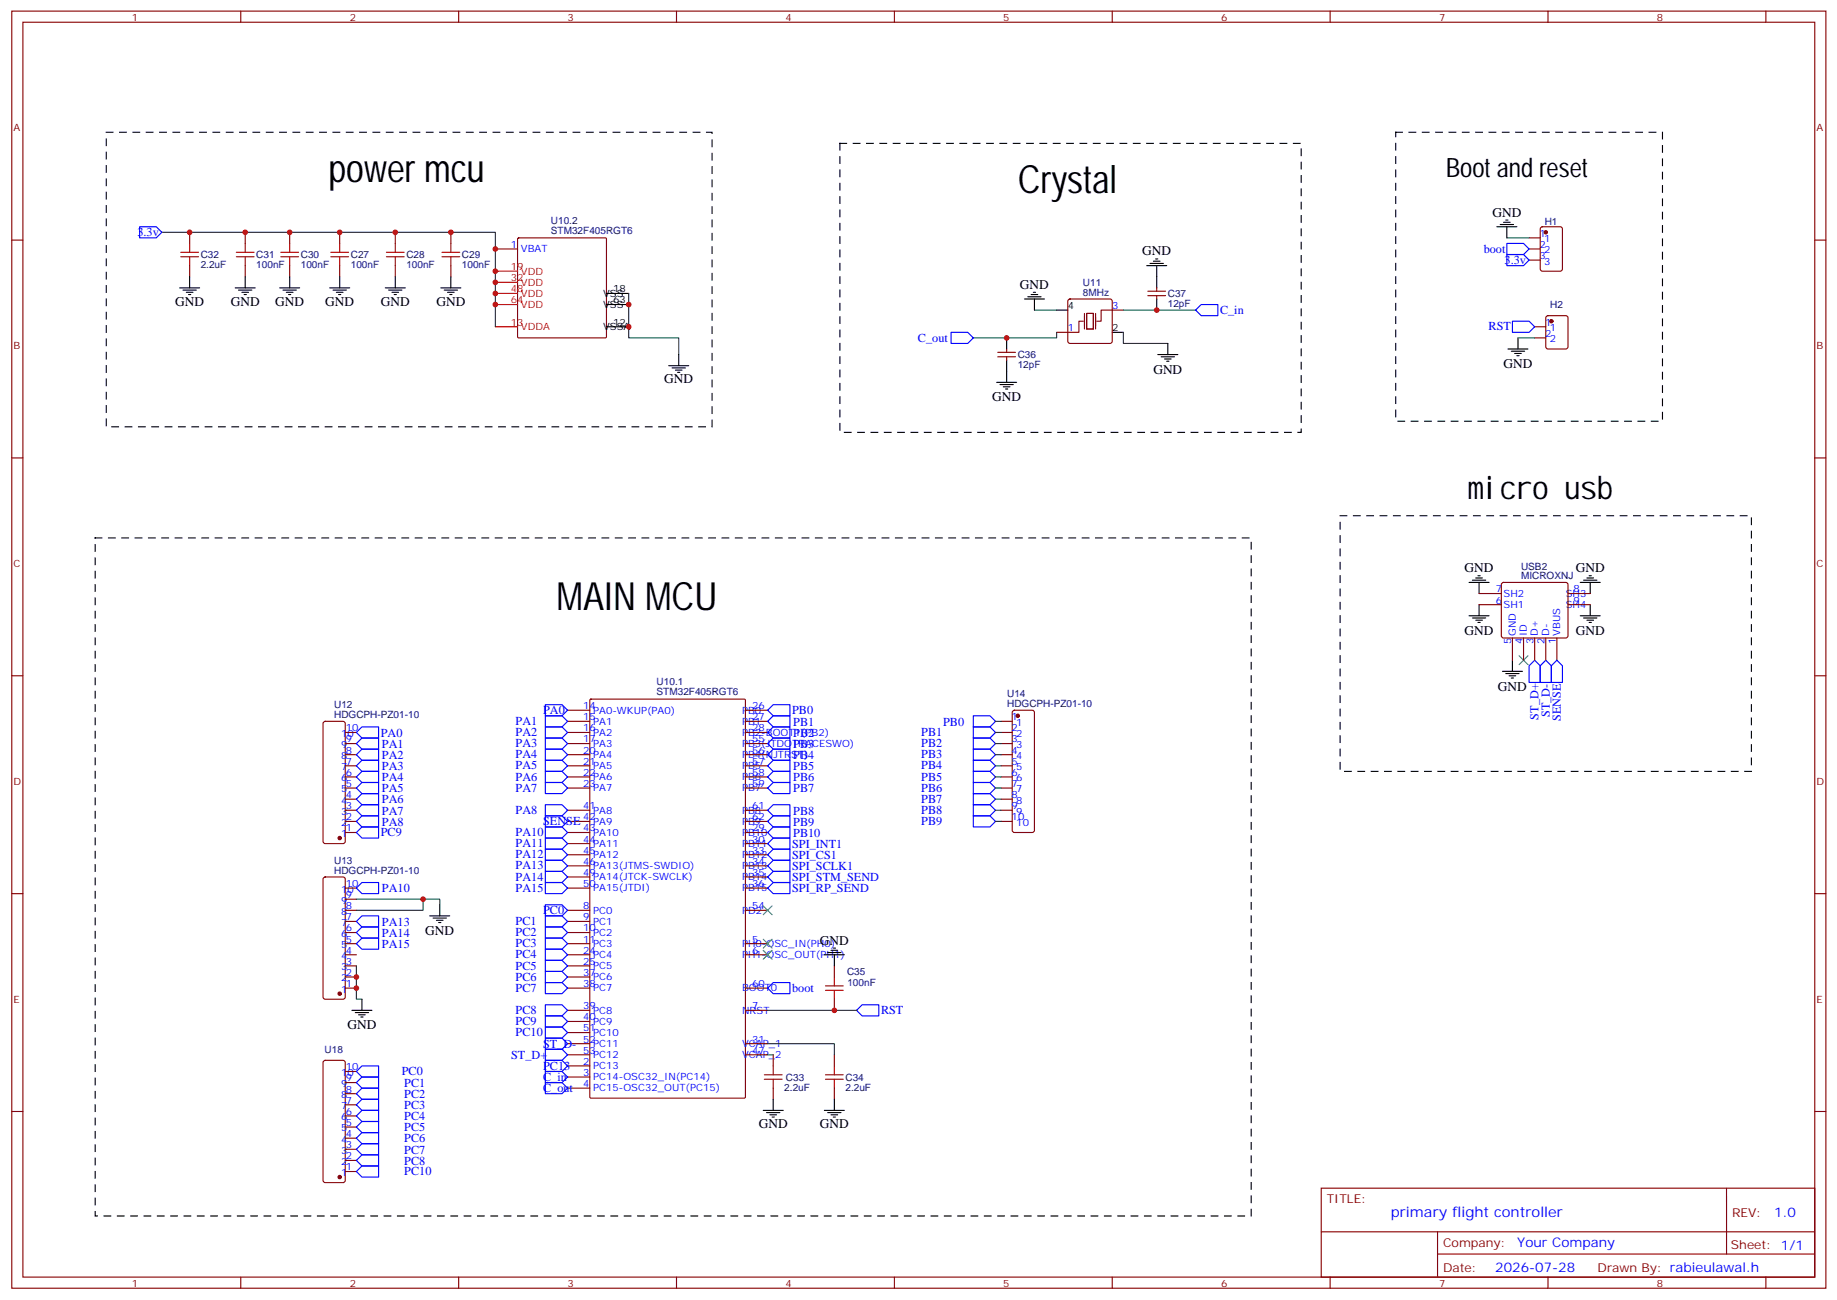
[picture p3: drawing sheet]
<svg xmlns="http://www.w3.org/2000/svg" width="583mm" height="413mm" viewBox="0 0 583 413" stroke-linecap="round" stroke-linejoin="round" font-family="sans-serif">
<g fill="none" stroke="#870000" stroke-width=".35">
<path d="M3.7 3.5h575.8v405.4h-575.8zM7.3 7.1h568.6v398.2h-568.6zM76.4 3.5v3.6M145.6 3.5v3.6M214.7 3.5v3.6M283.8 3.5v3.6M353 3.5v3.6M422.1 3.5v3.6M491.3 3.5v3.6M560.4 3.5v3.6M3.7 76.2h3.6M60.2 73.7v3.6"/>
<path d="M77.8 73.7v3.6M91.9 73.7v3.6M107.8 73.7v3.6M125.4 73.7v3.6M143.1 73.7v3.6M157.2 79h7.1M164.3 75.7l.3-.2h27.5l.3 .2 .1 31.2-.2 .3h-27.7l-.3-.1zM485.3 79h3.5M485.3 75.5h3.5M489 72.2l.5-.2h5.7l.6 .4 .1 13-.5 .6-5.9 .1-.6-.5-.1-12.9zM575.9 76.2h3.6M60.2 84.3v3.5"/>
<path d="M77.8 84.3v3.5M91.9 84.3v3.5M107.8 84.3v3.5M125.4 84.3v3.5M143.1 84.3v3.5M339.1 95.1l.5-.2h12.7l.5 .2 .2 .5v12.7l-.2 .5-.5 .2h-12.7l-.5-.2-.2-.5v-12.7zM353 98.4h3.5M364.3 93.8h5.6M364.3 92.4h5.6M367.1 91.4v1M367.1 93.8v1.1M485.3 82.6h3.5"/>
<path d="M316.7 113.2h5.6M316.7 111.8h5.6M319.5 110.8v1M319.5 113.2v1.1M335.4 105.5h3.5M487 103.7h3.6M487 107.2h3.6M490.8 100.4l.5-.2h5.6l.7 .4v9.5l-.4 .6-5.9 .1-.7-.5v-9.4zM3.7 145.3h3.6M575.9 145.3h3.6M469.4 191.9h7.1M469.4 188.4h7.1"/>
<path d="M476.7 185.1l.5-.2h19.7l.5 .2 .2 .5v16.2l-.2 .5-.5 .2h-19.7l-.5-.2-.2-.5v-16.2zM497.6 191.9h7.1M497.6 188.4h7.1M3.7 214.5h3.6M480 202.5v7.1M483.5 202.5v7.1M487 202.5v7.1M490.6 202.5v7.1M494.1 202.5v7.1M575.9 214.5h3.6M102.8 229.2l.4-.2h5.7l.5 .2 .2 .5v37.4l-.3 .5-.4 .2h-5.7l-.5-.3-.2-.4v-37.4zM109.6 232.5h3.5"/>
<path d="M109.6 236h3.5M109.6 239.5h3.5M180.1 225.4h7.1M180.1 229h7.1M180.1 232.5h7.1M180.1 236h7.1M180.1 239.5h7.1M187.2 222.1l.3-.2h48.7l.3 .2 .1 126.1-.2 .3h-48.9l-.3-.1zM236.6 225.4h7M236.6 229h7M236.6 232.5h7M236.6 236h7"/>
<path d="M236.6 239.5h7M317.7 229h3.5M317.7 232.5h3.5M317.7 236h3.5M317.7 239.5h3.5M321.5 225.6l.4-.2h5.7l.5 .2 .2 .5v37.4l-.2 .5-.5 .2h-5.7l-.5-.2-.2-.5v-37.4zM109.6 243.1h3.5M109.6 246.6h3.5M109.6 250.1h3.5M109.6 257.2h3.5M109.6 253.6h3.5M180.1 243.1h7.1"/>
<path d="M180.1 246.6h7.1M180.1 250.1h7.1M180.1 257.2h7.1M236.6 243.1h7M236.6 246.6h7M236.6 250.1h7M236.6 257.2h7M317.7 243.1h3.5M317.7 246.6h3.5M317.7 250.1h3.5M317.7 257.2h3.5M317.7 253.6h3.5"/>
<path d="M102.8 278.5l.4-.2h5.7l.5 .2 .2 .5v37.4l-.3 .5-.4 .2h-5.7l-.5-.2-.2-.5v-37.4zM109.6 264.2h3.5M109.6 260.7h3.5M180.1 264.2h7.1M180.1 267.8h7.1M180.1 271.3h7.1M180.1 274.8h7.1M180.1 278.3h7.1M180.1 260.7h7.1M236.6 264.2h7M236.6 267.8h7M236.6 271.3h7"/>
<path d="M236.6 274.8h7M236.6 278.3h7M236.6 260.7h7M317.7 260.7h3.5M3.7 283.6h3.6M109.6 281.9h3.5M109.6 288.9h3.5M109.6 292.5h3.5M109.6 296h3.5M109.6 299.5h3.5M109.6 285.4h3.5M180.1 281.9h7.1"/>
<path d="M180.1 288.9h7.1M180.1 292.5h7.1M180.1 296h7.1M180.1 299.5h7.1M236.6 281.9h7M236.6 288.9h7M236.6 299.5h7M575.9 283.6h3.6M109.6 303h3.5M109.6 306.6h3.5M109.6 310.1h3.5M109.6 313.6h3.5"/>
<path d="M180.1 303h7.1M180.1 306.6h7.1M180.1 310.1h7.1M180.1 313.6h7.1M236.6 303h7M236.6 313.6h7M264.8 306.6v3.5M264.8 317.1v3.6M102.8 336.8l.4-.3h5.7l.5 .3 .2 .5v37.3l-.3 .5-.4 .3h-5.7l-.5-.3-.2-.5v-37.3zM180.1 338.3h7.1M180.1 320.7h7.1M180.1 324.2h7.1"/>
<path d="M180.1 327.7h7.1M180.1 331.3h7.1M180.1 334.8h7.1M236.6 320.7h7M236.6 331.3h7M236.6 334.8h7M245.4 334.8v3.5M264.8 334.8v3.5M3.7 352.8h3.6M109.6 357.7h3.5M109.6 354.2h3.5M109.6 350.7h3.5"/>
<path d="M109.6 347.1h3.5M109.6 343.6h3.5M109.6 340.1h3.5M180.1 341.8h7.1M180.1 345.4h7.1M245.4 345.4v3.5M264.8 345.4v3.5M575.9 352.8h3.6M109.6 371.8h3.5M109.6 368.3h3.5M109.6 364.8h3.5M109.6 361.2h3.5"/>
<path d="M419.3 377.1h156.6v28.2h-156.6zM547.9 377.1v20.9M419.3 391h156.5M456.2 398h119.6M456.2 391v14.1M76.4 405.3v3.6M145.6 405.3v3.6M214.7 405.3v3.6M283.8 405.3v3.6M353 405.3v3.6M422.1 405.3v3.6M491.3 405.3v3.6"/>
<path d="M560.4 405.3v3.6"/>
</g>
<g fill="none" stroke="#000" stroke-width=".35">
<path d="M475.1 72h6.3M476.1 71.3h4.2M477.2 70.6h2.1M477.9 69.9h.7M478.2 72v3.5M57 91.4h6.4M58.1 92.1h4.2M59.1 92.8h2.1M59.8 93.5h.7M60.2 87.8v3.6M74.6 91.4h6.4M75.7 92.1h4.2"/>
<path d="M76.8 92.8h2.1M77.5 93.5h.7M77.8 87.8v3.6M88.8 91.4h6.3M89.8 92.1h4.3M90.9 92.8h2.1M91.6 93.5h.7M91.9 87.8v3.6M104.6 91.4h6.4M105.7 92.1h4.2M106.8 92.8h2.1M107.5 93.5h.7"/>
<path d="M107.8 87.8v3.6M122.3 91.4h6.3M123.3 92.1h4.3M124.4 92.8h2.1M125.1 93.5h.7M125.4 87.8v3.6M139.9 91.4h6.4M141 92.1h4.2M142 92.8h2.1M142.7 93.5h.7M143.1 87.8v3.6M192.5 93.1h7"/>
<path d="M192.5 96.7h7M325.1 94.9h6.4M326.2 94.2h4.2M327.2 93.5h2.2M327.9 92.8h.7M328.3 94.9v3.5M335.4 98.4h3.5M363.9 84.3h6.4M365 83.6h4.2M366 82.9h2.2M366.7 82.2h.8M367.1 84.3v7.1"/>
<path d="M367.1 94.9v3.5M192.5 103.7h7M212.2 116.1h6.4M213.3 116.8h4.2M214.3 117.5h2.2M215.1 118.2h.7M215.4 112.5v3.6M319.5 107.2v3.6M319.5 114.3v7.1M353 105.5h3.5M367.5 112.5h6.3M368.5 113.2h4.2"/>
<path d="M369.6 113.9h2.1M370.3 114.7h.7M370.6 109v3.5M478.6 110.8h6.3M479.6 111.5h4.3M480.7 112.2h2.1M481.4 112.9h.7M481.8 107.2v3.6M316.3 121.4h6.4M317.4 122.1h4.2M318.4 122.8h2.1M319.1 123.5h.7"/>
<path d="M466.2 195.4h6.4M466.2 184.9h6.4M467.3 196.1h4.2M467.3 184.2h4.2M468.3 196.8h2.2M468.3 183.4h2.2M469.1 197.6h.7M469.1 182.7h.7M469.4 184.9v3.5M469.4 191.9v3.5M501.5 195.4h6.4M501.5 184.9h6.4"/>
<path d="M502.6 196.1h4.2M502.6 184.2h4.2M503.6 196.8h2.1M503.6 183.4h2.1M504.3 197.6h.7M504.3 182.7h.7M504.7 184.9v3.5M504.7 191.9v3.5M476.8 213.1h6.4M477.9 213.8h4.2M478.9 214.5h2.1M479.6 215.2h.7"/>
<path d="M480 209.6v3.5M136.4 290.7h6.3M137.4 291.4h4.3M138.5 292.1h2.1M139.2 292.8h.7M139.6 287.2v3.5M114.9 317.1v3.6M261.6 303h6.4M262.7 302.3h4.2M263.7 301.6h2.2M264.4 300.9h.7M264.8 303v3.6"/>
<path d="M111.7 320.7h6.3M112.7 321.4h4.3M113.8 322.1h2.1M114.5 322.8h.7M242.2 352.4h6.4M243.3 353.1h4.2M244.3 353.8h2.2M245 354.5h.7M245.4 348.9v3.5M261.6 352.4h6.4M262.7 353.1h4.2M263.7 353.8h2.2"/>
<path d="M264.4 354.5h.7M264.8 348.9v3.5"/>
</g>
<path d="M157.2 86.1h7.1M157.2 89.6h7.1M157.2 93.1h7.1M157.2 96.7h7.1M157.2 103.7h7.1" fill="none" stroke="#f00" stroke-width=".35"/>
<g fill="none" stroke="#008700" stroke-width=".35">
<path d="M51.4 73.7h105.8v30M478.2 75.5h7.1M199.5 93.1v14.1h15.9v5.3M328.3 98.4h7.1M356.5 98.4h22.9M335.4 105.5v1.7h-26.5M356.5 105.5v3.5h14.1M481.8 107.2h5.2M315.9 229h1.8M315.9 232.5h1.8M315.9 236h1.8M315.9 239.5h1.8"/>
<path d="M315.9 243.1h1.8M315.9 246.6h1.8M315.9 250.1h1.8M315.9 253.6h1.8M315.9 257.2h1.8M315.9 260.7h1.8M113.1 285.4h26.5v1.8M134.3 285.4v3.5h-21.2M113.1 306.6v10.5h1.8M243.6 331.3h21.2v3.5M243.6 334.8h1.8M243.6 320.7h28.3"/>
</g>
<g fill="none" stroke="#00f" stroke-width=".35">
<path d="M44.3 72h5.3l1.8 1.7-1.8 1.8h-5.3zM478.2 77.3h5.3l1.8 1.7-1.8 1.8h-5.3zM379.4 98.4l1.8-1.7h5.3v3.5h-5.3zM478.2 80.8h5.3l1.8 1.8-1.8 1.7h-5.3zM301.8 105.5h5.3l1.8 1.7-1.8 1.8h-5.3zM480 102h5.3l1.7 1.7-1.7 1.8h-5.3zM487 209.6l1.8 1.7v5.3h-3.5v-5.3zM490.6 209.6l1.7 1.7v5.3h-3.5v-5.3zM494.1 209.6l1.8 1.7v5.3h-3.6v-5.3zM113.1 232.5l1.8-1.8h5.3v3.5h-5.3zM113.1 236l1.8-1.8h5.3v3.6h-5.3zM113.1 239.5l1.8-1.7h5.3v3.5h-5.3z"/>
<path d="M173.1 223.7h5.3l1.7 1.7-1.7 1.8h-5.3zM173.1 227.2h5.3l1.7 1.8-1.7 1.7h-5.3zM173.1 230.7h5.3l1.7 1.8-1.7 1.7h-5.3zM173.1 234.2h5.3l1.7 1.8-1.7 1.8h-5.3zM173.1 237.8h5.3l1.7 1.7-1.7 1.8h-5.3zM243.6 225.4l1.8-1.7h5.3v3.5h-5.3zM243.6 229l1.8-1.8h5.3v3.5h-5.3zM243.6 232.5l1.8-1.8h5.3v3.5h-5.3zM243.6 236l1.8-1.8h5.3v3.6h-5.3zM243.6 239.5l1.8-1.7h5.3v3.5h-5.3zM308.9 227.2h5.3l1.7 1.8-1.7 1.7h-5.3zM308.9 230.7h5.3l1.7 1.8-1.7 1.7h-5.3z"/>
<path d="M308.9 234.2h5.3l1.7 1.8-1.7 1.8h-5.3zM308.9 237.8h5.3l1.7 1.7-1.7 1.8h-5.3zM113.1 243.1l1.8-1.8h5.3v3.5h-5.3zM113.1 246.6l1.8-1.8h5.3v3.6h-5.3zM113.1 250.1l1.8-1.7h5.3v3.5h-5.3zM113.1 253.6l1.8-1.7h5.3v3.5h-5.3zM113.1 257.2l1.8-1.8h5.3v3.5h-5.3zM173.1 258.9h5.3l1.7 1.8-1.7 1.8h-5.3zM173.1 241.3h5.3l1.7 1.8-1.7 1.7h-5.3zM173.1 244.8h5.3l1.7 1.8-1.7 1.8h-5.3zM173.1 248.4h5.3l1.7 1.7-1.7 1.8h-5.3zM173.1 255.4h5.3l1.7 1.8-1.7 1.7h-5.3z"/>
<path d="M243.6 243.1l1.8-1.8h5.3v3.5h-5.3zM243.6 246.6l1.8-1.8h5.3v3.6h-5.3zM243.6 250.1l1.8-1.7h5.3v3.5h-5.3zM243.6 257.2l1.8-1.8h5.3v3.5h-5.3zM308.9 241.3h5.3l1.7 1.8-1.7 1.7h-5.3zM308.9 244.8h5.3l1.7 1.8-1.7 1.8h-5.3zM308.9 248.4h5.3l1.7 1.7-1.7 1.8h-5.3zM308.9 251.9h5.3l1.7 1.7-1.7 1.8h-5.3zM308.9 255.4h5.3l1.7 1.8-1.7 1.7h-5.3zM308.9 258.9h5.3l1.7 1.8-1.7 1.8h-5.3zM113.1 260.7l1.8-1.8h5.3v3.6h-5.3zM113.1 264.2l1.8-1.7h5.3v3.5h-5.3z"/>
<path d="M173.1 262.5h5.3l1.7 1.7-1.7 1.8h-5.3zM173.1 266h5.3l1.7 1.8-1.7 1.7h-5.3zM173.1 269.5h5.3l1.7 1.8-1.7 1.7h-5.3zM173.1 273h5.3l1.7 1.8-1.7 1.8h-5.3zM173.1 276.6h5.3l1.7 1.7-1.7 1.8h-5.3zM243.6 260.7l1.8-1.8h5.3v3.6h-5.3zM243.6 264.2l1.8-1.7h5.3v3.5h-5.3zM243.6 267.8l1.8-1.8h5.3v3.5h-5.3zM243.6 271.3l1.8-1.8h5.3v3.5h-5.3zM243.6 274.8l1.8-1.8h5.3v3.6h-5.3zM243.6 278.3l1.8-1.7h5.3v3.5h-5.3zM113.1 281.9l1.8-1.8h5.3v3.5h-5.3z"/>
<path d="M113.1 292.5l1.8-1.8h5.3v3.5h-5.3zM113.1 296l1.8-1.8h5.3v3.5h-5.3zM113.1 299.5l1.8-1.8h5.3v3.6h-5.3zM173.1 280.1h5.3l1.7 1.8-1.7 1.7h-5.3zM173.1 287.2h5.3l1.7 1.7-1.7 1.8h-5.3zM173.1 290.7h5.3l1.7 1.8-1.7 1.7h-5.3zM173.1 294.2h5.3l1.7 1.8-1.7 1.7h-5.3zM173.1 297.7h5.3l1.7 1.8-1.7 1.8h-5.3zM243.6 281.9l1.8-1.8h5.3v3.5h-5.3zM173.1 301.3h5.3l1.7 1.7-1.7 1.8h-5.3zM173.1 304.8h5.3l1.7 1.8-1.7 1.7h-5.3zM173.1 308.3h5.3l1.7 1.8-1.7 1.8h-5.3z"/>
<path d="M173.1 311.9h5.3l1.7 1.7-1.7 1.8h-5.3zM173.1 318.9h5.3l1.7 1.8-1.7 1.7h-5.3zM243.6 313.6l1.8-1.7h5.3v3.5h-5.3zM173.1 333h5.3l1.7 1.8-1.7 1.7h-5.3zM173.1 329.5h5.3l1.7 1.8-1.7 1.7h-5.3zM173.1 322.4h5.3l1.7 1.8-1.7 1.8h-5.3zM173.1 326h5.3l1.7 1.7-1.7 1.8h-5.3zM173.1 336.5h5.3l1.7 1.8-1.7 1.8h-5.3zM271.9 320.7l1.7-1.8h5.3v3.5h-5.3zM113.1 340.1l1.8-1.8h5.3v3.5h-5.3zM113.1 343.6l1.8-1.8h5.3v3.6h-5.3zM113.1 347.1l1.8-1.7h5.3v3.5h-5.3z"/>
<path d="M113.1 350.7l1.8-1.8h5.3v3.5h-5.3zM113.1 354.2l1.8-1.8h5.3v3.6h-5.3zM113.1 357.7l1.8-1.7h5.3v3.5h-5.3zM173.1 340.1h5.3l1.7 1.7-1.7 1.8h-5.3zM173.1 343.6h5.3l1.7 1.8-1.7 1.7h-5.3zM113.1 361.2l1.8-1.7h5.3v3.5h-5.3zM113.1 364.8l1.8-1.8h5.3v3.5h-5.3zM113.1 371.8l1.8-1.7h5.3v3.5h-5.3zM114.9 366.5h5.3v3.6h-5.3l-1.8-1.8z"/>
</g>
<g fill="none" stroke="#a10000" stroke-width=".35">
<path d="M60.2 77.3v2.8M77.8 77.3v2.8M91.9 77.3v2.8M107.8 77.3v2.8M125.4 77.3v2.8M143.1 77.3v2.8M57.4 81.5h5.6M57.4 80.1h5.6M60.2 81.5v2.8M75 81.5h5.6M75 80.1h5.6M77.8 81.5v2.8"/>
<path d="M89.1 81.5h5.7M89.1 80.1h5.7M91.9 81.5v2.8M105 81.5h5.6M105 80.1h5.6M107.8 81.5v2.8M122.6 81.5h5.7M122.6 80.1h5.7M125.4 81.5v2.8M140.3 81.5h5.6M140.3 80.1h5.6M143.1 81.5v2.8"/>
<path d="M262 314.3h5.6M262 312.9h5.6M264.8 310.1v2.8M264.8 314.3v2.8M245.4 338.3v2.8M264.8 338.3v2.8M242.6 341.1h5.6M242.6 342.5h5.6M245.4 342.5v2.9M262 341.1h5.6M262 342.5h5.6M264.8 342.5v2.9"/>
</g>
<path d="M33.7 42h192.3v93.5h-192.3zM266.6 45.5h146.4v91.7h-146.4zM442.9 42h84.7v91.7h-84.7zM30.2 170.7h366.9v215.2h-366.9zM425.3 163.7h130.5v81.1h-130.5z" fill="none" stroke="#000" stroke-width=".35" stroke-dasharray="2.1 2.1"/>
<g fill="#870000" stroke="#870000" stroke-width=".35">
<circle cx="490.6" cy="73.7" r=".53"/>
<circle cx="492.3" cy="102" r=".53"/>
<circle cx="107.8" cy="266" r=".53"/>
<circle cx="107.8" cy="315.4" r=".53"/>
<circle cx="323" cy="227.2" r=".53"/>
<circle cx="107.8" cy="373.6" r=".53"/>
</g>
<path d="M344.2 99.5v4.9M344.9 99.5h2.1v4.9h-2.1zM347.7 99.5v4.9M353 98.4h-3.5v3.6h-1.4M343.8 102h-1.4v3.5h-3.5" fill="none" stroke="#870012" stroke-width=".35"/>
<path d="M482.1 208.1l2.8 2.9M484.9 208.1l-2.8 2.9M242.2 298.1l2.8 2.8M242.2 287.5l2.8 2.8M245 298.1l-2.8 2.8M245 287.5l-2.8 2.8M242.2 301.6l2.8 2.8M245 301.6l-2.8 2.8" fill="none" stroke="#3c3" stroke-width=".35"/>
<g fill="#c00">
<circle cx="157.2" cy="79" r=".88"/>
<circle cx="157.2" cy="86.1" r=".88"/>
<circle cx="157.2" cy="89.6" r=".88"/>
<circle cx="157.2" cy="93.1" r=".88"/>
<circle cx="199.5" cy="103.7" r=".88"/>
<circle cx="199.5" cy="96.7" r=".88"/>
<circle cx="157.2" cy="96.7" r=".88"/>
<circle cx="107.8" cy="73.7" r=".88"/>
<circle cx="125.4" cy="73.7" r=".88"/>
<circle cx="143.1" cy="73.7" r=".88"/>
<circle cx="91.9" cy="73.7" r=".88"/>
<circle cx="77.8" cy="73.7" r=".88"/>
<circle cx="60.2" cy="73.7" r=".88"/>
<circle cx="264.8" cy="320.7" r=".88"/>
<circle cx="319.5" cy="107.2" r=".88"/>
<circle cx="367.1" cy="98.4" r=".88"/>
<circle cx="134.3" cy="285.4" r=".88"/>
<circle cx="113.1" cy="313.6" r=".88"/>
<circle cx="113.1" cy="310.1" r=".88"/>
</g>
<g font-size="12.3">
<text x="104.3" y="57.9">pow</text>
<text x="122.8" y="57.9">er mcu</text>
<text x="323" y="61.4">Crystal</text>
<text x="176.6" y="193.7">MAIN MCU</text>
</g>
<text font-size="10.2" x="465.9" y="158.4">micro usb</text>
<text font-size="8.5" x="458.8" y="56.1">Boot and reset</text>
<text font-size="4.6" fill="#00f" x="441.4" y="386.1">primary flight controller</text>
<g font-size="4.2">
<text x="473.6" y="68.7">GND</text>
<text x="362.5" y="81.1">GND</text>
<text x="323.7" y="91.7">GND</text>
<text x="55.6" y="97">GND</text>
<text x="73.2" y="97">GND</text>
<text x="87.3" y="97">GND</text>
<text x="103.2" y="97">GND</text>
<text x="120.9" y="97">GND</text>
<text x="138.5" y="97">GND</text>
<text x="366" y="118.6">GND</text>
<text x="477.2" y="116.9">GND</text>
<text x="210.8" y="121.7">GND</text>
<text x="314.9" y="127.4">GND</text>
<text x="464.8" y="181.7">GND</text>
<text x="500.1" y="181.7">GND</text>
<text x="464.8" y="201.5">GND</text>
<text x="500.1" y="201.5">GND</text>
<text x="475.4" y="219.2">GND</text>
<text x="135" y="296.7">GND</text>
<text x="260.2" y="299.9">GND</text>
<text x="110.3" y="326.7">GND</text>
<text x="240.8" y="358.1">GND</text>
<text x="260.2" y="358.1">GND</text>
</g>
<g font-size="4.2" fill="#00f">
<text x="563.1" y="386.4">1.0</text>
<text x="481.5" y="395.9">Your Company</text>
<text x="474.6" y="403.7">2026-07-28</text>
</g>
<g font-size="3.9" fill="#00f">
<text x="43.6" y="75">3.3v</text>
<text x="470.9" y="80.2">boot</text>
<text x="477.5" y="83.7">3.3v</text>
<text x="387.2" y="99.7">C_in</text>
<text x="472.4" y="104.9">RST</text>
<text x="291.3" y="108.5">C_out</text>
<text x="172.4" y="226.7">PA0</text>
<text x="251.4" y="226.7">PB0</text>
<text x="491.8" y="227.6" transform="rotate(-90 491.8 227.6)">ST_D-</text>
<text x="120.9" y="233.8">PA0</text>
<text x="163.7" y="230.1">PA1</text>
<text x="163.7" y="233.6">PA2</text>
<text x="251.7" y="230.3">PB1</text>
<text x="251.7" y="233.8">PB2</text>
<text x="292.4" y="233.6">PB1</text>
<text x="299.3" y="230.3">PB0</text>
<text x="488.3" y="228.4" transform="rotate(-90 488.3 228.4)">ST_D+</text>
<text x="495.4" y="228.8" transform="rotate(-90 495.4 228.8)">SENSE</text>
<text x="121.2" y="237.4">PA1</text>
<text x="163.7" y="237.2">PA3</text>
<text x="251.7" y="237.4">PB3</text>
<text x="292.4" y="237.2">PB2</text>
<text x="121.2" y="240.9">PA2</text>
<text x="121.2" y="244.4">PA3</text>
<text x="163.7" y="240.7">PA4</text>
<text x="163.7" y="244.2">PA5</text>
<text x="251.7" y="240.9">PB4</text>
<text x="251.7" y="244.4">PB5</text>
<text x="292.4" y="240.7">PB3</text>
<text x="292.4" y="244.2">PB4</text>
<text x="121.2" y="248">PA4</text>
<text x="121.2" y="251.5">PA5</text>
<text x="163.7" y="247.7">PA6</text>
<text x="163.7" y="251.3">PA7</text>
<text x="251.7" y="248">PB6</text>
<text x="251.7" y="251.5">PB7</text>
<text x="292.4" y="247.7">PB5</text>
<text x="292.4" y="251.3">PB6</text>
<text x="121.2" y="255">PA6</text>
<text x="292.4" y="254.8">PB7</text>
<text x="121.2" y="258.5">PA7</text>
<text x="121.2" y="262.1">PA8</text>
<text x="163.7" y="258.3">PA8</text>
<text x="172.4" y="262">SENSE</text>
<text x="251.7" y="258.5">PB8</text>
<text x="251.7" y="262.1">PB9</text>
<text x="292.4" y="258.3">PB8</text>
<text x="292.4" y="261.9">PB9</text>
<text x="120.9" y="265.5">PC9</text>
<text x="163.7" y="265.4">PA10</text>
<text x="163.7" y="268.9">PA11</text>
<text x="251.4" y="269">SPI_INT1</text>
<text x="251.7" y="265.6">PB10</text>
<text x="163.7" y="272.4">PA12</text>
<text x="163.7" y="276">PA13</text>
<text x="251.4" y="272.5">SPI_CS1</text>
<text x="163.7" y="279.5">PA14</text>
<text x="251.4" y="276.1">SPI_SCLK1</text>
<text x="251.4" y="279.6">SPI_STM_SEND</text>
<text x="121.2" y="283.2">PA10</text>
<text x="163.7" y="283">PA15</text>
<text x="251.4" y="283.1">SPI_RP_SEND</text>
<text x="121.2" y="293.8">PA13</text>
<text x="163.7" y="293.6">PC1</text>
<text x="172.4" y="290.2">PC0</text>
<text x="121.2" y="297.3">PA14</text>
<text x="163.7" y="297.1">PC2</text>
<text x="121.2" y="300.9">PA15</text>
<text x="163.7" y="300.7">PC3</text>
<text x="163.7" y="304.2">PC4</text>
<text x="163.7" y="307.7">PC5</text>
<text x="163.7" y="311.2">PC6</text>
<text x="163.7" y="314.8">PC7</text>
<text x="251.4" y="314.9">boot</text>
<text x="163.7" y="321.8">PC8</text>
<text x="279.6" y="322">RST</text>
<text x="163.7" y="325.4">PC9</text>
<text x="163.7" y="328.9">PC10</text>
<text x="172.4" y="332.5">ST_D-</text>
<text x="127.5" y="341.3">PC0</text>
<text x="162.2" y="336">ST_D+</text>
<text x="172.4" y="339.6">PC13</text>
<text x="128.3" y="345">PC1</text>
<text x="172.4" y="343.1">C_in</text>
<text x="172.4" y="346.6">C_out</text>
<text x="128.3" y="348.5">PC2</text>
<text x="128.3" y="352">PC3</text>
<text x="128.3" y="355.6">PC4</text>
<text x="128.3" y="359.1">PC5</text>
<text x="128.3" y="362.6">PC6</text>
<text x="128.3" y="366.1">PC7</text>
<text x="128.3" y="369.7">PC8</text>
<text x="128.3" y="373.1">PC10</text>
</g>
<g font-size="3.9" fill="#800">
<text x="421.1" y="381.7">TITLE:</text>
<text x="549.7" y="386.4">REV:</text>
<text x="458" y="395.9">Company:</text>
<text x="549.4" y="396.5">Sheet: 1/1</text>
<text x="458" y="403.6">Date:</text>
<text x="507" y="403.7">Drawn By: rabieulawal.h</text>
</g>
<g font-size="3.2" fill="#800">
<text x="41.8" y="6.5">1</text>
<text x="111" y="6.5">2</text>
<text x="180.1" y="6.5">3</text>
<text x="249.3" y="6.5">4</text>
<text x="318.4" y="6.5">5</text>
<text x="387.6" y="6.5">6</text>
<text x="456.7" y="6.5">7</text>
<text x="525.9" y="6.5">8</text>
<text x="4.3" y="41.6">A</text>
<text x="576.5" y="41.6">A</text>
<text x="4.3" y="110.8">B</text>
<text x="576.5" y="110.8">B</text>
<text x="4.3" y="179.9">C</text>
<text x="576.5" y="179.9">C</text>
<text x="4.3" y="249.1">D</text>
<text x="576.5" y="249.1">D</text>
<text x="4.3" y="318.2">E</text>
<text x="576.5" y="318.2">E</text>
<text x="41.8" y="408.3">1</text>
<text x="111" y="408.3">2</text>
<text x="180.1" y="408.3">3</text>
<text x="249.3" y="408.3">4</text>
<text x="318.4" y="408.3">5</text>
<text x="387.6" y="408.3">6</text>
<text x="456.7" y="408.3">7</text>
<text x="525.9" y="408.3">8</text>
</g>
<g font-size="3.2" fill="#000080">
<text x="174.9" y="71">U10.2</text>
<text x="490.2" y="71.4">H1</text>
<text x="174.9" y="74.2">STM32F405RGT6</text>
<text x="63.7" y="81.9">C32</text>
<text x="81.4" y="81.9">C31</text>
<text x="95.5" y="81.9">C30</text>
<text x="111.3" y="81.9">C27</text>
<text x="129" y="81.9">C28</text>
<text x="146.6" y="81.9">C29</text>
<text x="63.7" y="85.1">2.2uF</text>
<text x="81.4" y="85.1">100nF</text>
<text x="95.5" y="85.1">100nF</text>
<text x="111.3" y="85.1">100nF</text>
<text x="129" y="85.1">100nF</text>
<text x="146.6" y="85.1">100nF</text>
<text x="343.7" y="93.8">8MHz</text>
<text x="343.7" y="90.8">U11</text>
<text x="370.6" y="94.3">C37</text>
<text x="370.6" y="97.4">12pF</text>
<text x="492" y="97.8">H2</text>
<text x="323" y="113.7">C36</text>
<text x="323" y="116.8">12pF</text>
<text x="482.7" y="183.8">MICROXNJ</text>
<text x="482.7" y="180.8">USB2</text>
<text x="208.4" y="220.6">STM32F405RGT6</text>
<text x="208.4" y="217.4">U10.1</text>
<text x="319.6" y="221.2">U14</text>
<text x="106.1" y="227.9">HDGCPH-PZ01-10</text>
<text x="106.1" y="224.8">U12</text>
<text x="319.6" y="224.4">HDGCPH-PZ01-10</text>
<text x="106.1" y="274.2">U13</text>
<text x="106.1" y="277.3">HDGCPH-PZ01-10</text>
<text x="268.8" y="309.5">C35</text>
<text x="268.9" y="313">100nF</text>
<text x="103" y="334.2">U18</text>
<text x="248.9" y="346.1">2.2uF</text>
<text x="249.4" y="343">C33</text>
<text x="268.3" y="346.1">2.2uF</text>
<text x="268.3" y="343">C34</text>
</g>
<g font-size="3.2" fill="#00f">
<text x="488.6" y="75.1">1</text>
<text x="490.1" y="76.9">1</text>
<text x="162.1" y="78.7">1</text>
<text x="165.3" y="80.1">VBAT</text>
<text x="488.6" y="82.2">3</text>
<text x="488.6" y="78.7">2</text>
<text x="490.1" y="84">3</text>
<text x="490.1" y="80.4">2</text>
<text x="353" y="98.1">3</text>
<text x="338.9" y="105.1">1</text>
<text x="490.4" y="103.4">1</text>
<text x="490.4" y="106.9">2</text>
<text x="491.9" y="105.1">1</text>
<text x="491.9" y="108.7">2</text>
<text x="474.7" y="188">7</text>
<text x="474.7" y="191.6">6</text>
<text x="477.2" y="189.4">SH2</text>
<text x="496.9" y="189.4">SH3</text>
<text x="499.4" y="191.6">9</text>
<text x="499.4" y="188">8</text>
<text x="477.2" y="193">SH1</text>
<text x="496.9" y="193">SH4</text>
<text x="481" y="201.8" transform="rotate(-90 481 201.8)">GND</text>
<text x="484.6" y="201.8" transform="rotate(-90 484.6 201.8)">ID</text>
<text x="488.1" y="201.8" transform="rotate(-90 488.1 201.8)">D+</text>
<text x="491.6" y="201.8" transform="rotate(-90 491.6 201.8)">D-</text>
<text x="495.2" y="201.8" transform="rotate(-90 495.2 201.8)">VBUS</text>
<text x="479.6" y="204.3" transform="rotate(-90 479.6 204.3)">5</text>
<text x="483.2" y="204.3" transform="rotate(-90 483.2 204.3)">4</text>
<text x="486.7" y="204.3" transform="rotate(-90 486.7 204.3)">3</text>
<text x="490.2" y="204.3" transform="rotate(-90 490.2 204.3)">2</text>
<text x="493.7" y="204.3" transform="rotate(-90 493.7 204.3)">1</text>
<text x="185.1" y="225.1">14</text>
<text x="188.2" y="226.5">PA0-WKUP(PA0)</text>
<text x="235.5" y="226.5">PB0</text>
<text x="238.7" y="225.1">26</text>
<text x="108.3" y="233.9">10</text>
<text x="109.7" y="232.1">10</text>
<text x="185.1" y="228.6">15</text>
<text x="185.1" y="232.1">16</text>
<text x="188.2" y="230">PA1</text>
<text x="188.2" y="233.5">PA2</text>
<text x="235.5" y="230">PB1</text>
<text x="235.5" y="233.5">PB2-BOOT1(PB2)</text>
<text x="238.7" y="228.6">27</text>
<text x="238.7" y="232.1">28</text>
<text x="321.1" y="228.6">1</text>
<text x="321.1" y="232.1">2</text>
<text x="322.5" y="230.4">1</text>
<text x="322.5" y="233.9">2</text>
<text x="108.3" y="237.4">9</text>
<text x="109.7" y="239.2">8</text>
<text x="109.7" y="235.7">9</text>
<text x="185.1" y="235.7">17</text>
<text x="185.1" y="239.2">20</text>
<text x="188.2" y="237.1">PA3</text>
<text x="235.5" y="237.1">PB3(JTDOTRACESWO)</text>
<text x="238.7" y="235.7">55</text>
<text x="238.7" y="239.2">56</text>
<text x="321.1" y="235.7">3</text>
<text x="321.1" y="239.2">4</text>
<text x="322.5" y="237.4">3</text>
<text x="108.3" y="244.5">7</text>
<text x="108.3" y="240.9">8</text>
<text x="109.7" y="242.7">7</text>
<text x="185.1" y="242.7">21</text>
<text x="188.2" y="240.6">PA4</text>
<text x="188.2" y="244.1">PA5</text>
<text x="235.5" y="240.6">PB4(NJTRST)</text>
<text x="235.5" y="244.1">PB5</text>
<text x="238.7" y="242.7">57</text>
<text x="321.1" y="242.7">5</text>
<text x="322.5" y="240.9">4</text>
<text x="322.5" y="244.5">5</text>
<text x="108.3" y="251.5">5</text>
<text x="108.3" y="248">6</text>
<text x="109.7" y="249.8">5</text>
<text x="109.7" y="246.2">6</text>
<text x="185.1" y="246.2">22</text>
<text x="185.1" y="249.8">23</text>
<text x="188.2" y="247.6">PA6</text>
<text x="188.2" y="251.2">PA7</text>
<text x="235.5" y="247.6">PB6</text>
<text x="235.5" y="251.2">PB7</text>
<text x="238.7" y="246.2">58</text>
<text x="238.7" y="249.8">59</text>
<text x="321.1" y="246.2">6</text>
<text x="321.1" y="249.8">7</text>
<text x="322.5" y="248">6</text>
<text x="322.5" y="251.5">7</text>
<text x="108.3" y="255.1">4</text>
<text x="109.7" y="256.8">3</text>
<text x="109.7" y="253.3">4</text>
<text x="185.1" y="256.8">41</text>
<text x="238.7" y="256.8">61</text>
<text x="321.1" y="253.3">8</text>
<text x="321.1" y="256.8">9</text>
<text x="322.5" y="255.1">8</text>
<text x="108.3" y="262.1">2</text>
<text x="108.3" y="258.6">3</text>
<text x="109.7" y="263.9">1</text>
<text x="109.7" y="260.3">2</text>
<text x="185.1" y="260.3">42</text>
<text x="185.1" y="263.9">43</text>
<text x="188.2" y="258.2">PA8</text>
<text x="188.2" y="261.8">PA9</text>
<text x="235.5" y="258.2">PB8</text>
<text x="235.5" y="261.8">PB9</text>
<text x="238.7" y="263.9">29</text>
<text x="238.7" y="260.3">62</text>
<text x="321.1" y="260.3">10</text>
<text x="322.5" y="258.6">9</text>
<text x="322.5" y="262.1">10</text>
<text x="108.3" y="265.6">1</text>
<text x="185.1" y="267.4">44</text>
<text x="188.2" y="265.3">PA10</text>
<text x="188.2" y="268.8">PA11</text>
<text x="235.5" y="265.3">PB10</text>
<text x="235.5" y="268.8">PB11</text>
<text x="238.7" y="267.4">30</text>
<text x="185.1" y="270.9">45</text>
<text x="185.1" y="274.5">46</text>
<text x="188.2" y="272.3">PA12</text>
<text x="188.2" y="275.9">PA13(JTMS-SWDIO)</text>
<text x="235.5" y="272.3">PB12</text>
<text x="235.5" y="275.9">PB13</text>
<text x="238.7" y="270.9">33</text>
<text x="238.7" y="274.5">34</text>
<text x="109.7" y="281.5">10</text>
<text x="185.1" y="278">49</text>
<text x="185.1" y="281.5">50</text>
<text x="188.2" y="279.4">PA14(JTCK-SWCLK)</text>
<text x="235.5" y="279.4">PB14</text>
<text x="238.7" y="278">35</text>
<text x="238.7" y="281.5">36</text>
<text x="108.3" y="286.8">9</text>
<text x="108.3" y="283.3">10</text>
<text x="109.7" y="285">9</text>
<text x="188.2" y="282.9">PA15(JTDI)</text>
<text x="235.5" y="282.9">PB15</text>
<text x="108.3" y="293.9">7</text>
<text x="108.3" y="290.3">8</text>
<text x="109.7" y="292.1">7</text>
<text x="109.7" y="288.6">8</text>
<text x="185.1" y="288.6">8</text>
<text x="185.1" y="292.1">9</text>
<text x="188.2" y="290">PC0</text>
<text x="188.2" y="293.5">PC1</text>
<text x="235.5" y="290">PD2</text>
<text x="238.7" y="288.6">54</text>
<text x="108.3" y="297.4">6</text>
<text x="109.7" y="299.2">5</text>
<text x="109.7" y="295.6">6</text>
<text x="185.1" y="295.6">10</text>
<text x="185.1" y="299.2">11</text>
<text x="188.2" y="297">PC2</text>
<text x="238.7" y="299.2">5</text>
<text x="108.3" y="304.4">4</text>
<text x="108.3" y="300.9">5</text>
<text x="109.7" y="302.7">4</text>
<text x="185.1" y="302.7">24</text>
<text x="188.2" y="300.6">PC3</text>
<text x="188.2" y="304.1">PC4</text>
<text x="235.5" y="300.6">PH0-OSC_IN(PH0)</text>
<text x="235.5" y="304.1">PH1-OSC_OUT(PH1)</text>
<text x="238.7" y="302.7">6</text>
<text x="108.3" y="311.5">2</text>
<text x="108.3" y="308">3</text>
<text x="109.7" y="309.7">2</text>
<text x="109.7" y="306.2">3</text>
<text x="185.1" y="306.2">25</text>
<text x="185.1" y="309.7">37</text>
<text x="188.2" y="307.6">PC5</text>
<text x="188.2" y="311.1">PC6</text>
<text x="108.3" y="315">1</text>
<text x="109.7" y="313.3">1</text>
<text x="185.1" y="313.3">38</text>
<text x="188.2" y="314.7">PC7</text>
<text x="235.5" y="314.7">BOOT0</text>
<text x="238.7" y="313.3">60</text>
<text x="185.1" y="320.3">39</text>
<text x="185.1" y="323.8">40</text>
<text x="188.2" y="321.7">PC8</text>
<text x="235.5" y="321.7">NRST</text>
<text x="238.7" y="320.3">7</text>
<text x="185.1" y="327.4">51</text>
<text x="188.2" y="325.3">PC9</text>
<text x="188.2" y="328.8">PC10</text>
<text x="185.1" y="330.9">52</text>
<text x="185.1" y="334.4">53</text>
<text x="188.2" y="332.3">PC11</text>
<text x="188.2" y="335.8">PC12</text>
<text x="235.5" y="332.3">VCAP_1</text>
<text x="235.5" y="335.8">VCAP_2</text>
<text x="238.7" y="330.9">31</text>
<text x="238.7" y="334.4">47</text>
<text x="108.3" y="341.5">10</text>
<text x="109.7" y="339.7">10</text>
<text x="185.1" y="338">2</text>
<text x="185.1" y="341.5">3</text>
<text x="188.2" y="339.4">PC13</text>
<text x="108.3" y="345">9</text>
<text x="109.7" y="346.8">8</text>
<text x="109.7" y="343.3">9</text>
<text x="185.1" y="345">4</text>
<text x="188.2" y="342.9">PC14-OSC32_IN(PC14)</text>
<text x="188.2" y="346.4">PC15-OSC32_OUT(PC15)</text>
<text x="108.3" y="352.1">7</text>
<text x="108.3" y="348.5">8</text>
<text x="109.7" y="353.8">6</text>
<text x="109.7" y="350.3">7</text>
<text x="108.3" y="359.1">5</text>
<text x="108.3" y="355.6">6</text>
<text x="109.7" y="357.4">5</text>
<text x="108.3" y="362.7">4</text>
<text x="109.7" y="364.4">3</text>
<text x="109.7" y="360.9">4</text>
<text x="108.3" y="369.7">2</text>
<text x="108.3" y="366.2">3</text>
<text x="109.7" y="371.5">1</text>
<text x="109.7" y="367.9">2</text>
<text x="108.3" y="373.2">1</text>
</g>
<g font-size="3.2" fill="#f00">
<text x="162.1" y="85.7">19</text>
<text x="162.1" y="89.3">32</text>
<text x="165.3" y="87.1">VDD</text>
<text x="162.1" y="92.8">48</text>
<text x="165.3" y="90.7">VDD</text>
<text x="165.3" y="94.2">VDD</text>
<text x="162.1" y="96.3">64</text>
<text x="165.3" y="97.7">VDD</text>
<text x="162.1" y="103.4">13</text>
<text x="165.3" y="104.8">VDDA</text>
</g>
<g font-size="3.2">
<text x="191.4" y="94.2">VSS</text>
<text x="194.6" y="92.8">18</text>
<text x="191.4" y="97.7">VSS</text>
<text x="194.6" y="96.3">63</text>
<text x="338.9" y="98.1">4</text>
<text x="191.4" y="104.8">VSSA</text>
<text x="194.6" y="103.4">12</text>
<text x="353" y="105.1">2</text>
</g>
</svg>
